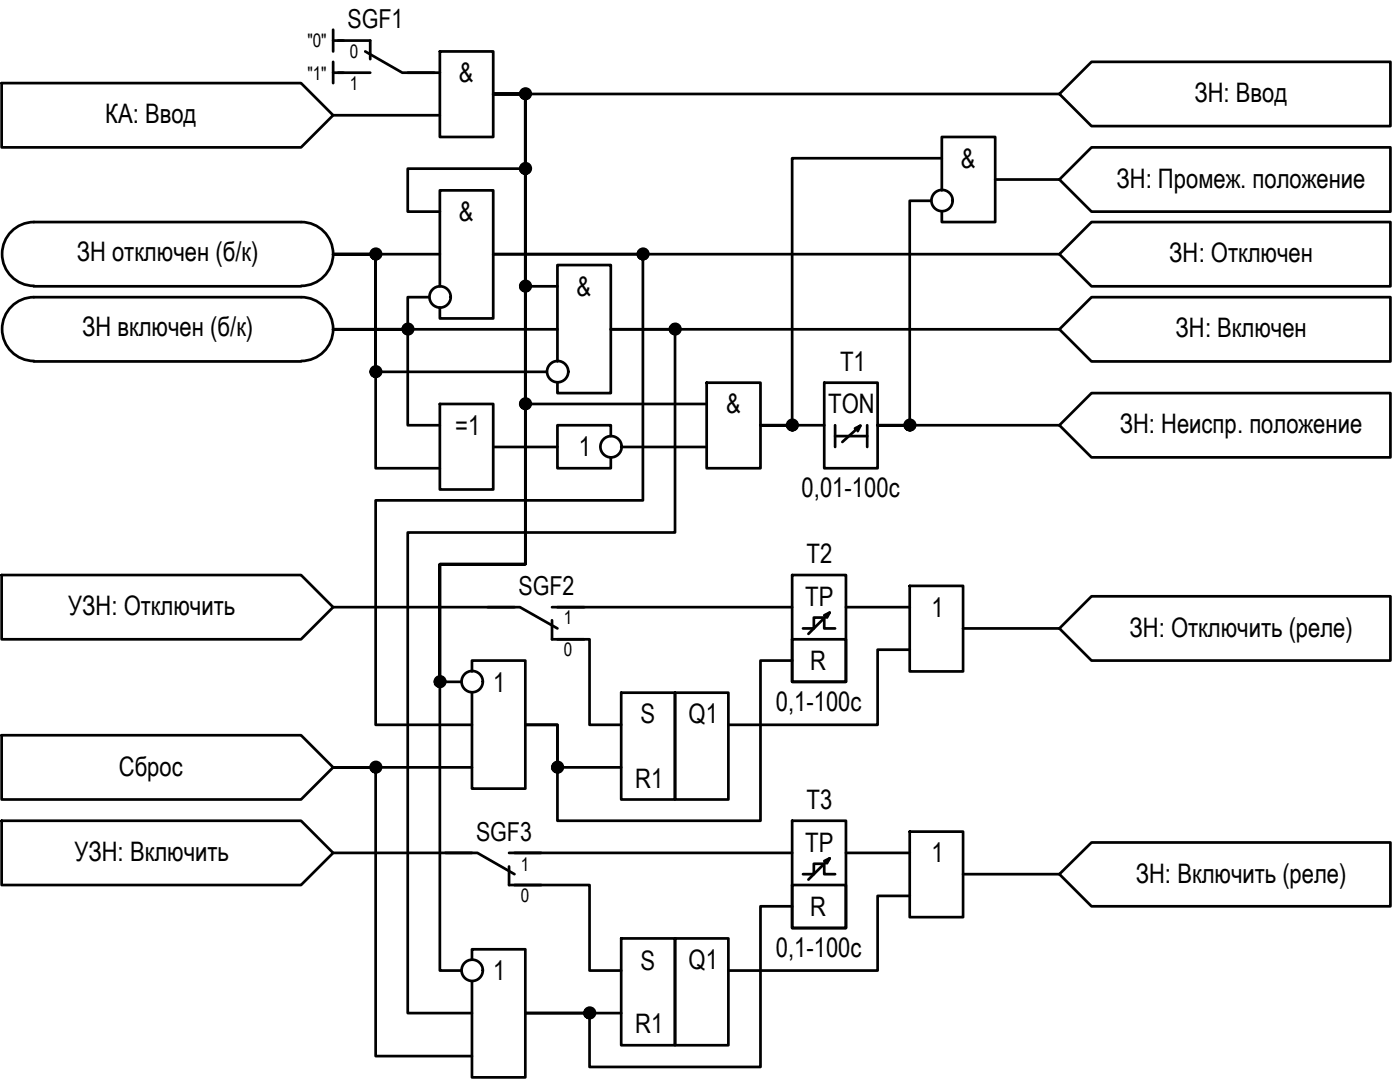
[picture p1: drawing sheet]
<svg xmlns="http://www.w3.org/2000/svg" width="131mm" height="102mm" viewBox="0 0 131 102" stroke-linecap="round" stroke-linejoin="round" font-family="sans-serif">
<!-- layer: 0 -->
<g fill="none" stroke="#000" stroke-width=".25">
<path d="M.2 7.8h28l3 3-3 3h-28zM31.2 2.8v2M31.2 5.8v2M31.2 3.8h1M31.2 6.8h1M31.2 10.8h10M38.2 6.8h3M41.2 4.8h5v8h-5zM41.2 19.8h-3v-4h11v-7h-3h3v18h3M87.2 18.8h-2v21h-3h17M88.2 17.8v-5h5v8h-5v-1M88.2 14.8h-14v25h-3h6"/>
<path d="M93.2 16.8h6M99.2 8.8l3-3h28v6h-28l-3-3h-53h3v29h17M102.2 13.8h28v6h-28l-3-3zM3.2 20.8h25M3.2 26.8h25M3.2 27.8h25M3.2 33.8h25M3.2 20.8a2.98 2.98 0 0 0-3 3 2.98 2.98 0 0 0 3 2.9M3.2 27.8a2.98 2.98 0 0 0-3 3 2.98 2.98 0 0 0 3 3M28.2 20.8a2.98 2.98 0 0 1 3 3 2.98 2.98 0 0 1-3 2.9M28.2 27.8a2.98 2.98 0 0 1 3 3 2.98 2.98 0 0 1-3 3M31.2 30.8h7v9h3"/>
<path d="M31.2 23.8h10M40.2 27.8h-2v3h-7h21M41.2 26.8v-9h5v12h-5v-1M41.2 37.8h5v8h-5zM51.2 34.8h-16v-11h-4h4v20h6M52.2 33.8v-9h5v12h-5v-1M66.2 35.8h5v8h-5zM77.2 35.8h5v8h-5zM78.2 39.8v2M80.5 39.8l-.2 .5M81.2 39.8v2M82.2 39.8h.1"/>
<path d="M99.2 23.8h-53h14v23h-25v21h9M99.2 30.8h-42h6v19h-25v45h6M102.2 20.8h28v6h-28l-3-3zM102.2 27.8h28v6h-28l-3-3zM102.2 36.8h28v6h-28l-3-3zM.2 53.8h28l3 3-3 3h-28zM31.2 56.8h17M46.2 41.8h6M52.2 59.8h3v8h3M52.2 56.8h22M57.2 40.8v-1h-5v4h5v-1M58.2 41.8h8"/>
<path d="M74.2 53.8h5v10h-5zM74.2 59.8h5v4h-5zM75.2 58.8h1v-1h1v1h1M77.2 57.6l.5-.3-.3 .5M77.7 57.3l-2 2M78.2 40.8h3M79.2 56.8h6M80 40.1l.5-.3-1.6 1.5M85.2 54.8h5v8h-5zM90.2 58.8h9M102.2 55.8h28v6h-28l-3-3zM.2 76.8h28l3 3-3 3h-28z"/>
<path d="M.2 68.8h28l3 3-3 3h-28zM31.2 79.8h13M43.2 63.8h-2v-11h8v-44h-3h3v44h-8v38h2M44.2 62.8v-1h5v12h-5v-9M44.2 71.8h-13h4v27h9M48.2 79.8h26M58.2 64.8h5v10h-5zM63.2 64.8h5v10h-5zM74.2 76.8h5v10h-5zM74.2 61.8h-3v15h-19v-9h-3h3v4h6M79.2 79.8h6M85.2 60.8h-3v7h-14"/>
<path d="M85.2 77.8h5v8h-5zM44.2 89.8v-1h5v12h-5v-9M48.2 82.8h7v8h3M58.2 87.8h5v10h-5zM63.2 87.8h5v10h-5zM74.2 82.8h5v4h-5zM74.2 84.8h-3v15h-16v-5h-6h9M75.2 81.8h1v-1h1v1h1M77.2 80.5l.5-.2-.3 .5M77.7 80.3l-2 2M85.2 83.8h-3v7h-14M90.2 81.8h9"/>
<path d="M99.2 81.8l3-3h28v6h-28z"/>
<circle cx="49.2" cy="15.8" r=".49"/>
<circle cx="49.2" cy="8.8" r=".49"/>
<circle cx="88.2" cy="18.8" r=".99"/>
<circle cx="35.2" cy="34.8" r=".49"/>
<circle cx="35.2" cy="23.8" r=".49"/>
<circle cx="38.2" cy="30.8" r=".49"/>
<circle cx="41.2" cy="27.8" r=".99"/>
<circle cx="49.2" cy="26.8" r=".49"/>
<circle cx="49.2" cy="37.8" r=".49"/>
<circle cx="52.2" cy="34.8" r=".99"/>
<circle cx="60.2" cy="23.8" r=".49"/>
<circle cx="63.2" cy="30.8" r=".49"/>
<circle cx="74.2" cy="39.8" r=".49"/>
<circle cx="85.2" cy="39.8" r=".49"/>
<circle cx="57.2" cy="41.8" r=".99"/>
<circle cx="35.2" cy="71.8" r=".49"/>
<circle cx="41.2" cy="63.8" r=".49"/>
<circle cx="44.2" cy="63.8" r=".99"/>
<circle cx="52.2" cy="71.8" r=".49"/>
<circle cx="44.2" cy="90.8" r=".99"/>
<circle cx="55.2" cy="94.7" r=".49"/>
</g>
<g fill="#000" stroke="#000" stroke-width=".09">
<path d="M48.8 16.2h.7zM49.1 16.3h.2zM49.1 9.3h.2zM49.1 15.3h.1zM49.1 8.3h.1zM34.8 24.1h.7zM35.1 23.3h.1zM35.1 34.3h.1zM37.8 30.5h.8zM38 31.3h.3zM38.1 30.3h.1zM49.1 27.3h.2z"/>
<path d="M49.1 38.3h.2zM49.1 26.3h.1zM49.1 37.3h.1zM59.9 23.4h.6zM59.9 24.2h.5zM60 23.4h.4zM60.1 24.3h.2zM60.1 23.3h.1zM63.1 31.3h.2zM63.1 30.3h.1zM74.1 39.3h.1zM85.1 39.3h.1z"/>
<path d="M74.1 40.3h.2zM84.8 40.1h.7zM85.1 40.3h.2zM35.1 71.3h.1zM41 64.3h.3zM41.1 63.3h.1zM51.9 71.4h.6zM52.1 71.3h.2zM52.1 72.3h.2zM52.1 71.3h.1zM55.1 95.3h.2zM55.1 94.3h.1z"/>
<path d="M49.1 16.3h.1zM49.1 16.3h.1z"/>
<path d="M49.1 9.3h.1zM49.1 9.3h.1z"/>
<path d="M49.1 15.3h.2zM49.1 15.3h.2z"/>
<path d="M49.1 8.3h.2zM49.1 8.3h.2z"/>
<path d="M49.1 15.3h.2zM49 15.3h.3z"/>
<path d="M49.1 8.3h.2zM49 8.3h.3z"/>
<path d="M49 15.3l.4 .1zM49 15.4h.4z"/>
<path d="M49 16.3h.3zM49 16.3h.3z"/>
<path d="M49 8.3h.4zM49 8.3h.4z"/>
<path d="M49 9.3h.3zM49 9.3h.3z"/>
<path d="M49 15.4h.4zM48.9 15.4h.5z"/>
<path d="M49 16.2h.4zM49 16.2l.3 .1z"/>
<path d="M49 8.3l.4 .1zM49 8.3l.4 .1z"/>
<path d="M49 9.3h.4zM49 9.3h.3z"/>
<path d="M48.9 15.4h.6zM48.9 15.4h.6z"/>
<path d="M48.9 16.2h.5zM48.9 16.2h.5z"/>
<path d="M48.9 8.4h.6zM48.9 8.4h.6z"/>
<path d="M48.9 9.2h.5zM48.9 9.2l.5 .1z"/>
<path d="M48.9 15.4h.6zM48.8 15.4h.7z"/>
<path d="M48.9 16.2h.6zM48.9 16.2h.5z"/>
<path d="M48.9 8.4h.6zM48.9 8.4h.6z"/>
<path d="M48.9 9.2h.6zM48.9 9.2h.5z"/>
<path d="M48.8 15.4h.7zM48.8 15.4h.7z"/>
<path d="M48.8 15.4l.8 .1zM48.8 15.4l.8 .1z"/>
<path d="M48.8 16.2h.7zM48.8 16.2h.7z"/>
<path d="M48.8 8.4l.7 .1zM48.8 8.4l.7 .1z"/>
<path d="M48.8 8.5h.8zM48.8 8.5h.8z"/>
<path d="M48.8 9.1l.7 .1zM48.8 9.1l.7 .1z"/>
<path d="M48.8 9.2h.7zM48.8 9.2h.7z"/>
<path d="M48.8 15.5h.8zM48.8 15.5h.8z"/>
<path d="M48.8 16.1h.8zM48.8 16.1l.7 .1zM48.8 16.2h.7z"/>
<path d="M48.8 8.5h.8zM48.8 8.5h.8z"/>
<path d="M48.8 9.1h.8zM48.8 9.1h.7z"/>
<path d="M48.8 15.5l.8 .1zM48.8 15.5l.8 .1z"/>
<path d="M48.7 15.6h.9zM48.7 15.6h.9z"/>
<path d="M48.7 16l.9 .1zM48.7 16l.9 .1z"/>
<path d="M48.8 16.1h.8zM48.8 16.1h.8z"/>
<path d="M48.8 8.5l.8 .1zM48.8 8.5l.8 .1z"/>
<path d="M48.7 8.6h.9zM48.7 8.6h.9z"/>
<path d="M48.7 9h.9zM48.7 9h.9z"/>
<path d="M48.8 9h.8zM48.8 9l.8 .1z"/>
<path d="M48.7 15.6h.9zM48.7 15.6h.9z"/>
<path d="M48.7 15.6l.9 .1zM48.7 15.7h.9z"/>
<path d="M48.7 15.7h1zM48.7 15.7h1z"/>
<path d="M48.7 15.9h.9zM48.7 15.9h.9z"/>
<path d="M48.7 15.9l.9 .1zM48.7 15.9l.9 .1z"/>
<path d="M48.7 16h.9zM48.7 16h.9z"/>
<path d="M48.7 8.6l.9 .1zM48.7 8.6l.9 .1z"/>
<path d="M48.7 8.7h.9zM48.7 8.7h.9z"/>
<path d="M48.7 8.7h1zM48.7 8.7h1z"/>
<path d="M48.7 8.9h.9zM48.7 8.9h.9z"/>
<path d="M48.7 8.9l.9 .1zM48.7 8.9l.9 .1z"/>
<path d="M48.7 9h.9zM48.7 9h.9z"/>
<path d="M48.7 15.7l1 .1zM48.7 15.7l1 .1z"/>
<path d="M48.7 15.8h1zM48.7 15.8h1z"/>
<path d="M48.7 15.8l.9 .1 .1-.1zM48.7 15.8l.9 .1h-.9z"/>
<path d="M48.7 8.7l1 .1zM48.7 8.7l1 .1z"/>
<path d="M48.7 8.8h1zM48.7 8.8h1z"/>
<path d="M48.7 8.8h1zM48.7 8.8l.9 .1z"/>
<path d="M35.1 24.3h.1zM35.1 24.3h.1zM35.1 24.3h.2z"/>
<path d="M35.1 35.3h.1zM35.1 35.3h.1zM35.1 35.3h.2z"/>
<path d="M35.1 34.3h.2zM35.1 34.3h.2z"/>
<path d="M35.1 23.3h.2zM35.1 23.3h.2z"/>
<path d="M35.1 23.3h.2zM35 23.3h.3z"/>
<path d="M35.1 34.3h.2zM35 34.3h.3z"/>
<path d="M35 23.3l.4 .1zM35 23.3l.4 .1z"/>
<path d="M35 24.3h.3zM35 24.3h.3z"/>
<path d="M35 34.3h.4zM35 34.3h.4z"/>
<path d="M35 35.2h.3zM35 35.2l.3 .1z"/>
<path d="M35 23.4h.4zM34.9 23.4h.5z"/>
<path d="M35 24.2h.4zM35 24.2l.3 .1z"/>
<path d="M35 34.3l.4 .1zM35 34.3l.4 .1z"/>
<path d="M35 35.2h.4zM35 35.2h.3z"/>
<path d="M34.9 23.4h.6zM34.9 23.4h.6z"/>
<path d="M34.9 24.2h.5zM34.9 24.2h.5z"/>
<path d="M34.9 34.4h.6zM34.9 34.4h.6z"/>
<path d="M34.9 35.2h.5zM34.9 35.2h.5z"/>
<path d="M34.9 23.4h.6zM34.8 23.4h.7z"/>
<path d="M34.9 24.2h.6zM34.9 24.2h.5z"/>
<path d="M34.9 34.4h.6zM34.8 34.4h.7z"/>
<path d="M34.9 35.2h.6zM34.9 35.2h.5z"/>
<path d="M34.8 23.4h.7zM34.8 23.4h.7z"/>
<path d="M34.8 24.2h.7zM34.8 24.2h.7z"/>
<path d="M34.8 34.4h.7zM34.8 34.4h.7z"/>
<path d="M34.8 35.2h.7zM34.8 35.2h.7z"/>
<path d="M34.8 23.4l.7 .1zM34.8 23.4l.7 .1z"/>
<path d="M34.8 23.5h.8zM34.8 23.5h.8z"/>
<path d="M34.8 24.1h.7zM34.8 24.1l.7 .1z"/>
<path d="M34.8 34.4l.7 .1zM34.8 34.4l.7 .1z"/>
<path d="M34.8 34.5h.8zM34.8 34.5h.8z"/>
<path d="M34.8 35.1h.7zM34.8 35.1h.7z"/>
<path d="M34.8 35.1h.7zM34.8 35.1l.7 .1z"/>
<path d="M34.7 23.5l.9 .1zM34.7 23.5l.9 .1z"/>
<path d="M34.7 24.1h.9zM34.7 24.1h.8zM34.8 24.1h.7z"/>
<path d="M34.7 34.5l.9 .1zM34.7 34.5l.9 .1z"/>
<path d="M34.7 35.1h.9zM34.7 35.1h.8z"/>
<path d="M34.7 23.6h.9zM34.7 23.6h.9z"/>
<path d="M34.7 23.6l.9 .1zM34.7 23.6l.9 .1z"/>
<path d="M34.7 23.7h1zM34.7 23.7h1z"/>
<path d="M34.7 23.9l.9 .1zM34.7 23.9l.9 .1z"/>
<path d="M34.7 24h.9zM34.7 24h.9z"/>
<path d="M34.7 24h.9zM34.7 24l.9 .1z"/>
<path d="M34.7 34.6h.9zM34.7 34.6h.9z"/>
<path d="M34.7 34.6l.9 .1zM34.7 34.6l.9 .1z"/>
<path d="M34.7 34.7h1zM34.7 34.7h1z"/>
<path d="M34.7 35h.9zM34.7 35h.9z"/>
<path d="M34.7 35h.9zM34.7 35h.9z"/>
<path d="M34.7 35h.9zM34.7 35l.9 .1z"/>
<path d="M34.7 23.7h1zM34.7 23.7h1z"/>
<path d="M34.7 23.7l1 .1zM34.7 23.7l1 .1z"/>
<path d="M34.7 23.8h1zM34.7 23.8h1z"/>
<path d="M34.7 23.8l1 .1v-.1zM34.7 23.8l1 .1h-1z"/>
<path d="M34.7 23.9h1zM34.7 23.9h.9z"/>
<path d="M34.7 34.7h1zM34.7 34.7h1z"/>
<path d="M34.7 34.7l1 .1zM34.7 34.7l1 .1z"/>
<path d="M34.7 34.8h1zM34.7 34.8h1z"/>
<path d="M34.7 34.8l1 .1zM34.7 34.8l1 .1z"/>
<path d="M34.7 34.9l.9 .1 .1-.1zM34.7 34.9l.9 .1h-.9z"/>
<path d="M38.1 30.3h.2zM38 30.3h.3z"/>
<path d="M38.1 31.3h.1zM38 31.3h.2z"/>
<path d="M38 30.3h.3zM38 30.3h.3z"/>
<path d="M38 30.3h.4zM38 30.3h.4z"/>
<path d="M38 31.3h.3zM38 31.3h.3z"/>
<path d="M38 30.3h.4zM37.9 30.3h.5z"/>
<path d="M38 31.2h.4zM38 31.2l.3 .1z"/>
<path d="M37.9 30.3l.6 .1zM37.9 30.4h.6z"/>
<path d="M37.9 31.2h.5zM37.9 31.2h.5z"/>
<path d="M37.9 30.4h.6zM37.9 30.4h.6z"/>
<path d="M37.9 31.2h.6zM37.9 31.2h.5z"/>
<path d="M37.8 30.4l.8 .1zM37.8 30.4l.8 .1zM37.8 30.5h.8z"/>
<path d="M37.8 31.2h.7zM37.8 31.2h.7z"/>
<path d="M37.8 30.5h.8zM37.8 30.5h.8z"/>
<path d="M37.8 31.1h.8zM37.8 31.1h.8z"/>
<path d="M37.8 31.1h.8zM37.8 31.1l.7 .1z"/>
<path d="M37.7 30.5l.9 .1zM37.7 30.5l.9 .1z"/>
<path d="M37.7 30.6h.9zM37.7 30.6h.9z"/>
<path d="M37.7 31l.9 .1zM37.7 31l.9 .1z"/>
<path d="M37.7 31.1h.9zM37.7 31.1h.9z"/>
<path d="M37.7 30.6h.9zM37.7 30.6h.9z"/>
<path d="M37.7 30.6l1 .1zM37.7 30.6l1 .1z"/>
<path d="M37.7 30.9l.9 .1zM37.7 30.9l.9 .1z"/>
<path d="M37.7 31h.9zM37.7 31h.9z"/>
<path d="M37.7 30.7l1 .1v-.1zM37.7 30.7l1 .1h-1z"/>
<path d="M37.7 30.8h1zM37.7 30.8h1z"/>
<path d="M37.7 30.8h1zM37.7 30.8h1z"/>
<path d="M37.7 30.8l1 .1zM37.7 30.8l1 .1z"/>
<path d="M37.7 30.9h1zM37.7 30.9h.9z"/>
<path d="M49.1 27.3h.1zM49.1 27.3h.1z"/>
<path d="M49.1 38.3h.1zM49.1 38.3h.1z"/>
<path d="M49.1 26.3h.2zM49.1 26.3h.2z"/>
<path d="M49.1 37.3h.2zM49.1 37.3h.2z"/>
<path d="M49.1 26.3h.2zM49 26.3h.3z"/>
<path d="M49.1 37.3h.2zM49 37.3h.3z"/>
<path d="M49 26.3h.4zM49 26.3h.4z"/>
<path d="M49 27.2h.3zM49 27.2l.3 .1z"/>
<path d="M49 37.3h.4zM49 37.3h.4z"/>
<path d="M49 38.3h.3zM49 38.3h.3z"/>
<path d="M49 26.3l.4 .1zM49 26.3l.4 .1z"/>
<path d="M49 27.2h.4zM49 27.2h.3z"/>
<path d="M49 37.3l.4 .1zM49 37.3l.4 .1z"/>
<path d="M49 38.3h.4zM49 38.3h.3z"/>
<path d="M48.9 26.4h.6zM48.9 26.4h.6z"/>
<path d="M48.9 27.2h.5zM48.9 27.2h.5z"/>
<path d="M48.9 37.4h.6zM48.9 37.4h.6z"/>
<path d="M48.9 38.2h.5zM48.9 38.2l.5 .1z"/>
<path d="M48.9 26.4h.6zM48.8 26.4h.7z"/>
<path d="M48.9 27.2h.6zM48.9 27.2h.5z"/>
<path d="M48.9 37.4h.6zM48.9 37.4h.6z"/>
<path d="M48.9 38.2h.6zM48.9 38.2h.5z"/>
<path d="M48.8 26.4h.7zM48.8 26.4h.7z"/>
<path d="M48.8 26.4l.8 .1zM48.8 26.4l.8 .1z"/>
<path d="M48.8 27.1h.7zM48.8 27.1h.8z"/>
<path d="M48.8 27.1l.7 .1zM48.8 27.1l.7 .1z"/>
<path d="M48.8 27.2h.7zM48.8 27.2h.7z"/>
<path d="M48.8 37.4l.7 .1zM48.8 37.4l.7 .1z"/>
<path d="M48.8 37.5h.8zM48.8 37.5h.8z"/>
<path d="M48.8 38.1l.7 .1zM48.8 38.1l.7 .1z"/>
<path d="M48.8 38.2h.7zM48.8 38.2h.7z"/>
<path d="M48.8 26.5h.8zM48.8 26.5h.8z"/>
<path d="M48.8 37.5h.8zM48.8 37.5h.8z"/>
<path d="M48.8 38.1h.8zM48.8 38.1h.7z"/>
<path d="M48.8 26.5l.8 .1zM48.8 26.5l.8 .1z"/>
<path d="M48.7 26.6h.9zM48.7 26.6h.9z"/>
<path d="M48.7 27l.9 .1zM48.7 27l.9 .1z"/>
<path d="M48.8 27.1h.8zM48.8 27.1h.8z"/>
<path d="M48.8 37.5l.8 .1zM48.8 37.5l.8 .1z"/>
<path d="M48.7 37.6h.9zM48.7 37.6h.9z"/>
<path d="M48.7 38h.9zM48.7 38h.9z"/>
<path d="M48.8 38h.8zM48.8 38l.8 .1z"/>
<path d="M48.7 26.6l.9 .1zM48.7 26.6l.9 .1z"/>
<path d="M48.7 26.7h.9zM48.7 26.7h.9z"/>
<path d="M48.7 26.7h1zM48.7 26.7h1z"/>
<path d="M48.7 26.9l.9 .1v-.1zM48.7 26.9l.9 .1h-.9z"/>
<path d="M48.7 27h.9zM48.7 27h.9z"/>
<path d="M48.7 27h.9zM48.7 27h.9z"/>
<path d="M48.7 37.6l.9 .1zM48.7 37.6l.9 .1z"/>
<path d="M48.7 37.7h.9zM48.7 37.7h.9z"/>
<path d="M48.7 37.7h1zM48.7 37.7h1z"/>
<path d="M48.7 37.9h.9zM48.7 37.9h.9z"/>
<path d="M48.7 37.9l.9 .1zM48.7 37.9l.9 .1z"/>
<path d="M48.7 38h.9zM48.7 38h.9z"/>
<path d="M48.7 26.7l1 .1zM48.7 26.7l1 .1z"/>
<path d="M48.7 26.8h1zM48.7 26.8h1z"/>
<path d="M48.7 26.8h1zM48.7 26.8l.9 .1z"/>
<path d="M48.7 37.7l1 .1zM48.7 37.7l1 .1z"/>
<path d="M48.7 37.8h1zM48.7 37.8h1z"/>
<path d="M48.7 37.8h1zM48.7 37.8l.9 .1z"/>
<path d="M60.1 24.3h.1zM60.1 24.3h.1z"/>
<path d="M60.1 23.3h.2zM60.1 23.3h.2z"/>
<path d="M60.1 23.3h.2zM60 23.3h.3z"/>
<path d="M60 23.3l.4 .1zM60 23.3l.4 .1zM59.9 23.4h.5z"/>
<path d="M60 24.3h.3zM60 24.3h.3z"/>
<path d="M59.9 23.4h.6zM59.9 23.4h.6zM59.8 23.4h.7z"/>
<path d="M60 24.2h.4zM60 24.2l.3 .1z"/>
<path d="M59.8 23.4h.7zM59.8 23.4h.7z"/>
<path d="M59.8 24.2h.7zM59.8 24.2h.7z"/>
<path d="M59.9 24.2h.6zM59.9 24.2h.5zM59.9 24.2h.5z"/>
<path d="M59.8 23.4l.8 .1zM59.8 23.5h.8z"/>
<path d="M59.8 24.1h.7zM59.8 24.1l.7 .1z"/>
<path d="M59.8 23.5h.8zM59.8 23.5h.8z"/>
<path d="M59.8 24.1h.8zM59.8 24.1h.7z"/>
<path d="M59.8 23.5l.8 .1zM59.8 23.5l.8 .1z"/>
<path d="M59.7 23.6h.9zM59.7 23.6h.9z"/>
<path d="M59.7 24l.9 .1zM59.7 24l.9 .1z"/>
<path d="M59.8 24.1h.8zM59.8 24.1h.8z"/>
<path d="M59.7 23.6l.9 .1zM59.7 23.6l.9 .1z"/>
<path d="M59.7 23.7h.9zM59.7 23.7h.9z"/>
<path d="M59.7 23.7h.9zM59.7 23.7h.9z"/>
<path d="M59.7 23.7l1 .1zM59.7 23.7l1 .1z"/>
<path d="M59.7 23.8l.9 .1v-.1zM59.7 23.8l.9 .1h-.9z"/>
<path d="M59.7 23.9h.9zM59.7 23.9h.9z"/>
<path d="M59.7 23.9l.9 .1zM59.7 23.9l.9 .1z"/>
<path d="M59.7 24h.9zM59.7 24h.9z"/>
<path d="M59.7 23.8h1zM59.7 23.8h.9z"/>
<path d="M63.1 31.3h.1zM63.1 31.3h.1z"/>
<path d="M63.1 30.3h.2zM63.1 30.3h.2z"/>
<path d="M63.1 30.3h.2zM63.1 30.3h.2z"/>
<path d="M63 30.3h.4zM63 30.3h.4z"/>
<path d="M63 31.3h.3zM63 31.3h.3z"/>
<path d="M63 30.3h.4zM62.9 30.3h.5z"/>
<path d="M63 31.2h.4zM63 31.2l.3 .1z"/>
<path d="M62.9 30.3l.5 .1zM62.9 30.3l.5 .1z"/>
<path d="M62.9 31.2h.5zM62.9 31.2h.5z"/>
<path d="M62.9 30.4h.6zM62.9 30.4h.6z"/>
<path d="M62.9 31.2h.5zM62.9 31.2h.5z"/>
<path d="M62.9 30.4l.6 .1zM62.9 30.4l.6 .1z"/>
<path d="M62.9 31.2h.6zM62.9 31.2h.5z"/>
<path d="M62.8 30.5h.8zM62.8 30.5h.8z"/>
<path d="M62.8 31.1h.7zM62.8 31.1l.7 .1z"/>
<path d="M62.8 30.5h.8zM62.8 30.5h.8z"/>
<path d="M62.8 30.5l.8 .1zM62.8 30.5l.8 .1z"/>
<path d="M62.8 31.1h.8zM62.8 31.1h.8z"/>
<path d="M62.8 31.1h.8zM62.8 31.1h.7z"/>
<path d="M62.7 30.6h1zM62.7 30.6h1z"/>
<path d="M62.7 31h.9zM62.7 31l.9 .1z"/>
<path d="M62.7 30.6h1zM62.7 30.6h1z"/>
<path d="M62.7 30.6l1 .1zM62.7 30.6l1 .1z"/>
<path d="M62.7 30.7l1 .1v-.1zM62.7 30.7l1 .1h-1z"/>
<path d="M62.7 30.8h1zM62.7 30.8h1z"/>
<path d="M62.7 30.8h1zM62.7 30.8h1z"/>
<path d="M62.7 30.8l1 .1zM62.7 30.8l1 .1z"/>
<path d="M62.7 30.9h1zM62.7 30.9h1z"/>
<path d="M62.7 30.9l1 .1zM62.7 30.9l1 .1z"/>
<path d="M62.7 31h1zM62.7 31h.9z"/>
<path d="M74.1 39.3h.2zM74.1 39.3h.2z"/>
<path d="M74.1 39.3h.2zM74 39.3h.3z"/>
<path d="M74 39.3l.4 .1zM74 39.3l.4 .1z"/>
<path d="M74 39.4h.4zM73.9 39.4h.5z"/>
<path d="M73.9 39.4h.6zM73.9 39.4h.6z"/>
<path d="M73.9 39.4h.6zM73.9 39.4h.6z"/>
<path d="M73.9 39.4h.6zM73.9 39.4h.6z"/>
<path d="M73.8 39.4l.8 .1zM73.8 39.4l.8 .1z"/>
<path d="M73.8 39.5h.8zM73.8 39.5h.8z"/>
<path d="M73.8 39.5l.8 .1zM73.7 39.6h.9z"/>
<path d="M73.7 39.6h.9zM73.7 39.6h.9z"/>
<path d="M73.7 39.6l1 .1zM73.7 39.6l1 .1z"/>
<path d="M73.7 40h.9zM73.7 40h.9z"/>
<path d="M73.7 39.7h1zM73.7 39.7h1z"/>
<path d="M73.7 39.7h1zM73.7 39.7h1z"/>
<path d="M73.7 39.7l1 .1zM73.7 39.7l1 .1z"/>
<path d="M73.7 39.8h1zM73.7 39.8h1z"/>
<path d="M73.7 39.8l1 .1v-.1zM73.7 39.8l1 .1h-1z"/>
<path d="M73.7 39.9h1zM73.7 39.9h1z"/>
<path d="M73.7 39.9h1zM73.7 39.9l.9 .1z"/>
<path d="M85.1 39.3h.2zM85.1 39.3h.2z"/>
<path d="M85.1 39.3h.2zM85 39.3h.3z"/>
<path d="M85 39.3l.4 .1zM85 39.3l.4 .1z"/>
<path d="M84.9 39.4h.5zM84.9 39.4h.5z"/>
<path d="M84.9 39.4h.6zM84.9 39.4h.6z"/>
<path d="M84.9 39.4h.6zM84.8 39.4h.7z"/>
<path d="M84.8 39.4h.7zM84.8 39.4h.7z"/>
<path d="M84.8 39.4l.7 .1zM84.8 39.4l.7 .1z"/>
<path d="M84.8 39.5h.8zM84.8 39.5h.8z"/>
<path d="M84.7 39.5l.9 .1zM84.7 39.5l.9 .1z"/>
<path d="M84.7 39.6h.9zM84.7 39.6h.9z"/>
<path d="M84.7 39.6l1 .1zM84.7 39.6l1 .1z"/>
<path d="M84.7 40h.9zM84.7 40h.9z"/>
<path d="M84.7 39.7h1zM84.7 39.7h1z"/>
<path d="M84.7 39.7h1zM84.7 39.7h1z"/>
<path d="M84.7 39.7l1 .1zM84.7 39.7l1 .1z"/>
<path d="M84.7 39.8h1zM84.7 39.8h1z"/>
<path d="M84.7 39.8l1 .1v-.1zM84.7 39.8l1 .1h-1z"/>
<path d="M84.7 39.9h1zM84.7 39.9h1z"/>
<path d="M84.7 39.9h1zM84.7 39.9l.9 .1z"/>
<path d="M74.1 40.3h.1zM74.1 40.3h.1z"/>
<path d="M74 40.2h.3zM74 40.2l.3 .1z"/>
<path d="M74 40.2h.4zM74 40.2h.3z"/>
<path d="M73.9 40.2h.5zM73.9 40.2h.5z"/>
<path d="M73.9 40.2h.6zM73.9 40.2h.5z"/>
<path d="M73.9 40.2h.6zM73.9 40.2h.6z"/>
<path d="M73.8 40.1h.7zM73.8 40.1l.7 .1z"/>
<path d="M73.8 40.1h.8zM73.8 40.1h.8z"/>
<path d="M73.8 40.1h.8zM73.8 40.1h.7z"/>
<path d="M73.7 40h.9zM73.7 40l.9 .1z"/>
<path d="M85.1 40.3h.1zM85.1 40.3h.1z"/>
<path d="M85 40.2h.3zM85 40.2l.3 .1z"/>
<path d="M84.9 40.2h.5zM84.9 40.2h.4z"/>
<path d="M84.9 40.2h.5zM84.9 40.2h.5z"/>
<path d="M84.9 40.2h.6zM84.9 40.2h.5z"/>
<path d="M84.8 40.2h.7zM84.8 40.2h.7z"/>
<path d="M84.8 40.1h.7zM84.8 40.1l.7 .1z"/>
<path d="M84.7 40.1h.9zM84.7 40.1h.8zM84.8 40.1h.7z"/>
<path d="M84.7 40h.9zM84.7 40l.9 .1z"/>
<path d="M35.1 72.3h.1zM35.1 72.3h.1zM35.1 72.3h.2z"/>
<path d="M35.1 71.3h.2zM35.1 71.3h.2z"/>
<path d="M35.1 71.3h.2zM35 71.3h.3z"/>
<path d="M35 71.3h.4zM35 71.3h.4z"/>
<path d="M35 72.2h.3zM35 72.2l.3 .1z"/>
<path d="M35 71.3l.4 .1zM35 71.3l.4 .1z"/>
<path d="M35 72.2h.4zM35 72.2h.3z"/>
<path d="M34.9 71.4h.6zM34.9 71.4h.6z"/>
<path d="M34.9 72.2h.5zM34.9 72.2h.5z"/>
<path d="M34.9 71.4h.6zM34.8 71.4h.7z"/>
<path d="M34.9 72.2h.6zM34.9 72.2h.5z"/>
<path d="M34.8 71.4h.7zM34.8 71.4h.7z"/>
<path d="M34.8 72.2h.7zM34.8 72.2h.7z"/>
<path d="M34.8 71.4l.7 .1zM34.8 71.4l.7 .1z"/>
<path d="M34.8 71.5h.8zM34.8 71.5h.8z"/>
<path d="M34.8 72.1h.7zM34.8 72.1h.7z"/>
<path d="M34.8 72.1h.7zM34.8 72.1l.7 .1z"/>
<path d="M34.7 71.5l.9 .1zM34.7 71.5l.9 .1z"/>
<path d="M34.7 72.1h.9zM34.7 72.1h.8z"/>
<path d="M34.7 71.6h.9zM34.7 71.6h.9z"/>
<path d="M34.7 71.6l.9 .1zM34.7 71.6l.9 .1z"/>
<path d="M34.7 71.7h1zM34.7 71.7h1z"/>
<path d="M34.7 72h.9zM34.7 72h.9z"/>
<path d="M34.7 72h.9zM34.7 72h.9z"/>
<path d="M34.7 72h.9zM34.7 72l.9 .1z"/>
<path d="M34.7 71.7h1zM34.7 71.7h1z"/>
<path d="M34.7 71.7l1 .1zM34.7 71.7l1 .1z"/>
<path d="M34.7 71.8h1zM34.7 71.8h1z"/>
<path d="M34.7 71.8l1 .1zM34.7 71.8l1 .1z"/>
<path d="M34.7 71.9l.9 .1 .1-.1zM34.7 71.9l.9 .1h-.9z"/>
<path d="M41 64.3h.2zM41.1 64.3h.1z"/>
<path d="M41.1 63.3h.2zM41 63.3h.3z"/>
<path d="M41 63.3h.3zM41 63.3h.3z"/>
<path d="M41 63.3h.4zM41 63.3h.4z"/>
<path d="M41 64.2h.3zM41 64.2l.3 .1z"/>
<path d="M41 63.3l.4 .1zM41 63.3l.4 .1z"/>
<path d="M41 64.2h.4zM41 64.2h.3z"/>
<path d="M40.9 63.4h.6zM40.9 63.4h.6z"/>
<path d="M40.9 64.2h.5zM40.9 64.2h.5z"/>
<path d="M40.9 63.4h.6zM40.8 63.4h.7z"/>
<path d="M40.9 64.2h.6zM40.9 64.2h.5z"/>
<path d="M40.8 63.4h.7zM40.8 63.4h.7z"/>
<path d="M40.8 63.4l.8 .1zM40.8 63.4l.8 .1z"/>
<path d="M40.8 64.1h.7zM40.8 64.1h.8z"/>
<path d="M40.8 64.1l.7 .1zM40.8 64.1l.7 .1z"/>
<path d="M40.8 64.2h.7zM40.8 64.2h.7z"/>
<path d="M40.8 63.5h.8zM40.8 63.5h.8z"/>
<path d="M40.8 63.5l.8 .1zM40.7 63.6h.9z"/>
<path d="M40.7 63.6h.9zM40.7 63.6h.9z"/>
<path d="M40.7 64l.9 .1zM40.7 64l.9 .1z"/>
<path d="M40.8 64.1h.8zM40.8 64.1h.8z"/>
<path d="M40.7 63.6l.9 .1zM40.7 63.6l.9 .1z"/>
<path d="M40.7 63.7h.9zM40.7 63.7h.9z"/>
<path d="M40.7 63.7h1zM40.7 63.7h1z"/>
<path d="M40.7 63.9l.9 .1v-.1zM40.7 63.9l.9 .1h-.9z"/>
<path d="M40.7 64h.9zM40.7 64h.9z"/>
<path d="M40.7 64h.9zM40.7 64h.9z"/>
<path d="M40.7 63.7l1 .1zM40.7 63.7l1 .1z"/>
<path d="M40.7 63.8h1zM40.7 63.8h1z"/>
<path d="M40.7 63.8h1zM40.7 63.8l.9 .1z"/>
<path d="M52.1 72.3h.1zM52.1 72.3h.1z"/>
<path d="M52.1 71.3h.2zM52.1 71.3h.2zM52 71.3h.3z"/>
<path d="M52 71.3h.4zM52 71.3h.4z"/>
<path d="M52 72.2l.3 .1zM52 72.2l.3 .1z"/>
<path d="M52 71.3l.4 .1zM52 71.3l.4 .1z"/>
<path d="M52 72.2h.4zM52 72.2h.3z"/>
<path d="M51.9 71.4h.6zM51.9 71.4h.6zM51.8 71.4h.7z"/>
<path d="M51.9 72.2h.5zM51.9 72.2h.5z"/>
<path d="M51.8 71.4h.7zM51.8 71.4h.7z"/>
<path d="M51.8 72.2h.7zM51.8 72.2h.7z"/>
<path d="M51.9 72.2h.6zM51.9 72.2h.5z"/>
<path d="M51.8 71.4l.8 .1zM51.8 71.4l.8 .1z"/>
<path d="M51.8 72.1h.7zM51.8 72.1l.7 .1z"/>
<path d="M51.8 71.5h.8zM51.8 71.5h.8z"/>
<path d="M51.8 72.1h.8zM51.8 72.1h.8z"/>
<path d="M51.8 72.1h.8zM51.8 72.1h.7z"/>
<path d="M51.8 71.5l.8 .1zM51.8 71.5l.8 .1z"/>
<path d="M51.7 71.6h.9zM51.7 71.6h.9z"/>
<path d="M51.7 72l.9 .1zM51.7 72l.9 .1z"/>
<path d="M51.7 71.6l.9 .1zM51.7 71.6l.9 .1z"/>
<path d="M51.7 71.7h.9zM51.7 71.7h.9z"/>
<path d="M51.7 71.7h.9zM51.7 71.7h.9z"/>
<path d="M51.7 71.7l1 .1zM51.7 71.7l1 .1z"/>
<path d="M51.7 71.8l.9 .1zM51.7 71.8l.9 .1z"/>
<path d="M51.7 71.9l.9 .1v-.1zM51.7 71.9l.9 .1h-.9z"/>
<path d="M51.7 72h.9zM51.7 72h.9z"/>
<path d="M51.7 72h.9zM51.7 72h.9z"/>
<path d="M51.7 71.8h1zM51.7 71.8h.9z"/>
<path d="M55.1 95.3h.1zM55.1 95.3h.1z"/>
<path d="M55.1 94.3h.2zM55.1 94.3h.2z"/>
<path d="M55.1 94.3h.2zM55 94.3h.3z"/>
<path d="M55 94.3h.4zM55 94.3h.4z"/>
<path d="M55 95.3h.3zM55 95.3h.3z"/>
<path d="M55 94.3h.4zM54.9 94.3h.5z"/>
<path d="M55 95.2h.4zM55 95.2l.3 .1z"/>
<path d="M54.9 94.3l.5 .1zM54.9 94.3l.5 .1z"/>
<path d="M54.9 95.2h.5zM54.9 95.2h.5z"/>
<path d="M54.9 94.4h.6zM54.9 94.4h.6z"/>
<path d="M54.9 95.2h.5zM54.9 95.2h.5z"/>
<path d="M54.8 94.4h.7zM54.8 94.4h.7z"/>
<path d="M54.8 95.2h.7zM54.8 95.2h.6z"/>
<path d="M54.8 94.4l.8 .1zM54.8 94.4l.8 .1z"/>
<path d="M54.8 95.2h.7zM54.8 95.2h.7z"/>
<path d="M54.8 94.5h.8zM54.8 94.5h.8z"/>
<path d="M54.8 95.1h.8zM54.8 95.1l.7 .1z"/>
<path d="M54.8 94.5l.8 .1zM54.8 94.5l.8 .1z"/>
<path d="M54.7 94.6h1zM54.7 94.6h1z"/>
<path d="M54.7 95l.9 .1zM54.7 95l.9 .1z"/>
<path d="M54.8 95.1h.8zM54.8 95.1h.8z"/>
<path d="M54.7 94.6h1zM54.7 94.6h1z"/>
<path d="M54.7 94.6l1 .1zM54.7 94.6l1 .1z"/>
<path d="M54.7 94.7h1zM54.7 94.7h1z"/>
<path d="M54.7 94.7l1 .1zM54.7 94.7l1 .1z"/>
<path d="M54.7 94.8l1 .1v-.1zM54.7 94.8l1 .1h-1z"/>
<path d="M54.7 94.9h1zM54.7 94.9h1z"/>
<path d="M54.7 94.9h1zM54.7 94.9h1z"/>
<path d="M54.7 94.9l1 .1zM54.7 94.9l1 .1z"/>
<path d="M54.7 95h1zM54.7 95h.9z"/>
</g>
<path d="M31.7 3.8h3v1.7M31.7 6.8h3M34.2 4.8l3.5 2h3M45.7 56.8h3l3.5 2M51.7 58v1.8h3M51.7 56.8h3M41.7 79.8h3l3.5 2M47.7 79.8h3M47.7 81.1v1.7h3" fill="none" stroke="#000" stroke-width=".25"/>
<g font-size="2.5">
<text x="9.8" y="11.5">КА: Ввод</text>
<text x="43" y="7.7">&amp;</text>
<text x="111.8" y="9.6">ЗН: Ввод</text>
<text x="89.9" y="15.7">&amp;</text>
<text x="104.5" y="17.6">ЗН: Промеж. положение</text>
<text x="43" y="20.7">&amp;</text>
<text x="7.2" y="24.5">ЗН отключен (б/к)</text>
<text x="54" y="27.7">&amp;</text>
<text x="109.5" y="24.5">ЗН: Отключен</text>
<text x="7.7" y="31.4">ЗН включен (б/к)</text>
<text x="78.6" y="34.7">T1</text>
<text x="110.1" y="31.6">ЗН: Включен</text>
<text x="42.6" y="40.7">=1</text>
<text x="68" y="38.7">&amp;</text>
<text x="77.5" y="38.7">TON</text>
<text x="104.8" y="40.5">ЗН: Неиспр. положение</text>
<text x="54.2" y="42.7">1</text>
<text x="75" y="46.5">0,01-100с</text>
<text x="75.5" y="52.7">T2</text>
<text x="6.4" y="57.6">УЗН: Отключить</text>
<text x="75.4" y="56.7">TP</text>
<text x="87.2" y="57.7">1</text>
<text x="105.7" y="59.5">ЗН: Отключить (реле)</text>
<text x="46.2" y="64.7">1</text>
<text x="75.8" y="62.7">R</text>
<text x="60" y="67.7">S</text>
<text x="64.5" y="67.6">Q1</text>
<text x="72.6" y="66.5">0,1-100с</text>
<text x="11.1" y="72.5">Сброс</text>
<text x="59.5" y="73.7">R1</text>
<text x="75.5" y="75.7">T3</text>
<text x="7" y="80.5">УЗН: Включить</text>
<text x="75.4" y="79.7">TP</text>
<text x="87.2" y="80.7">1</text>
<text x="106.3" y="82.6">ЗН: Включить (реле)</text>
<text x="72.6" y="89.5">0,1-100с</text>
<text x="75.8" y="85.7">R</text>
<text x="46.2" y="91.7">1</text>
<text x="60" y="90.7">S</text>
<text x="64.5" y="90.6">Q1</text>
<text x="59.5" y="96.7">R1</text>
</g>
<g font-size="2.4">
<text x="32.5" y="2.7">SGF1</text>
<text x="48.5" y="55.7">SGF2</text>
<text x="44.6" y="78.7">SGF3</text>
</g>
<g font-size="1.7">
<text x="28.8" y="4.4">&quot;0&quot;</text>
<text x="32.8" y="5.4">0</text>
<text x="28.8" y="7.5">&quot;1&quot;</text>
<text x="32.8" y="8.4">1</text>
<text x="52.8" y="58.4">1</text>
<text x="52.8" y="61.4">0</text>
<text x="48.8" y="81.4">1</text>
<text x="48.8" y="84.4">0</text>
</g>
</svg>
